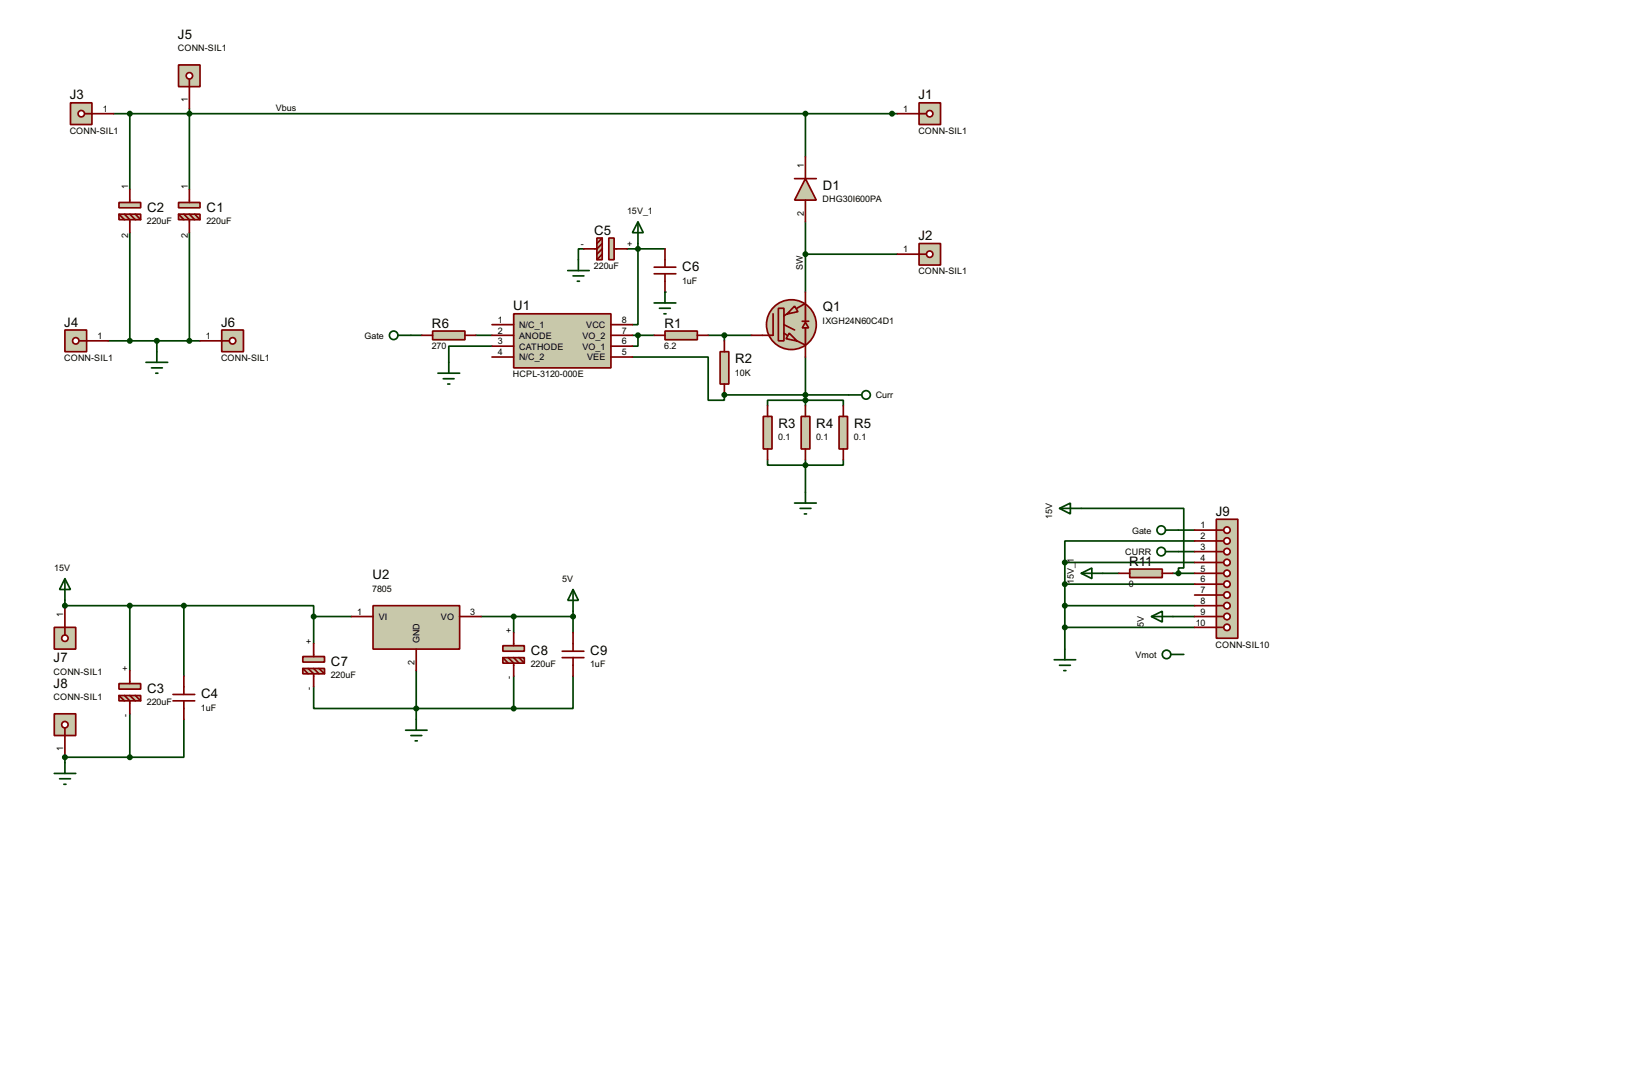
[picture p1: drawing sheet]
<svg xmlns="http://www.w3.org/2000/svg" width="383mm" height="256mm" viewBox="0 0 383 256" stroke-linecap="round" stroke-linejoin="round" font-family="sans-serif">
<g fill="none" stroke="#004000" stroke-width=".4">
<path d="M26.7 26.7h162.6v10.2M30.5 26.7v17.8M44.5 25.5v19M30.5 54.7v25.4M44.5 54.7v25.4M189.3 52.1v16.5M189.3 59.7h21.6M148.6 78.8h5.1M149.9 78.8v2.5h-1.3M166.4 78.8h10.2M170.2 78.8v1.3M25.5 80.1h21.5"/>
<path d="M36.9 80.1v2.5M180.4 95.3v-1.3h17.8v1.3M189.3 83.9v11.4M180.4 108v1.3h17.8v-1.3M189.3 108v7.6M15.3 141v1.3"/>
</g>
<circle cx="15.3" cy="142.3" r=".2" fill="#004000"/>
<path d="M15.3 177.9v1.2" fill="none" stroke="#004000" stroke-width=".4"/>
<circle cx="15.3" cy="177.9" r=".2" fill="#004000"/>
<path d="M137.2 58.5h-1.3v2.5M147.4 58.5h8.9M149.9 57.2v19.1h-1.3M15.3 142.3h15.2v15.2M15.3 177.9h15.2M30.5 167.7v10.2M43.2 169v8.9h-12.7" fill="none" stroke="#004000" stroke-width=".4"/>
<circle cx="156.3" cy="68.6" r=".2" fill="#004000"/>
<g fill="none" stroke="#004000" stroke-width=".4">
<path d="M189.3 26.7h21.6M96.6 78.8h2.5M111.8 78.8h3.8M115.6 81.3h-10.1v3.8M170.2 92.8h29.2M250.2 132.1h30.5M250.2 132.1v20.4M250.2 137.2h30.5M276.9 124.5h3.8M276.9 129.6h3.8M280.7 127.1h-30.5v5M30.5 142.3h12.7"/>
<path d="M43.2 142.3h30.5v2.5M43.2 142.3v16.5M73.7 144.8h8.9M73.7 144.8v6.4M97.8 157.5v11.5M113.1 144.8h21.6M120.7 144.8v3.8M120.7 158.8v7.6M134.7 158.8v7.6h-14M134.7 143.6v5M250.2 142.3h30.5M250.2 147.4h30.5"/>
<path d="M275.6 144.8h5.1M73.7 161.3v5.1h47"/>
</g>
<circle cx="170.2" cy="92.8" r=".2" fill="#004000"/>
<path d="M148.6 83.9h17.8v10.1h3.8v-1.2M254.1 119.4h24.1v14h-1.3v1.3M259.1 134.7h3.8M275.6 134.7h5.1" fill="none" stroke="#004000" stroke-width=".4"/>
<circle cx="185.9" cy="76.3" r="5.9" fill="#c8c8aa" stroke="#800000" stroke-width=".4"/>
<path d="M186.7 71.9l.8 1.3-2.6 .6z" fill="none" stroke="#800000" stroke-width=".4"/>
<path d="M182.9 72.4h1.3v7.7h-1.3z" fill="#c8c8aa" stroke="#800000" stroke-width=".4"/>
<path d="M181.7 73.7v5.1h-2.6" fill="none" stroke="#800000" stroke-width=".4"/>
<path d="M189.3 75.7l.7 1.3h-1.5z" fill="#c8c8aa" stroke="#800000" stroke-width=".4"/>
<path d="M186.7 42h5.1M176.6 78.8h2.5M184.2 78.3l.8 .5M184.2 76.3l2.5 1.2M185 73.7l-.8 .5M185.5 78.3l1.8 1.8-2.6-.5zM188.5 75.5h1.5M189 71.4l-1.7 1M189.3 68.6v6.9M189.3 77v6.9M187.3 80.1l2 1" fill="none" stroke="#800000" stroke-width=".4"/>
<path d="M189.3 42l2.5 5h-5.1z" fill="#c8c8aa" stroke="#800000" stroke-width=".4"/>
<path d="M189.3 36.9v5.1M189.3 47v5.1" fill="none" stroke="#800000" stroke-width=".4"/>
<path d="M186.7 118.2h5.1M188 119.4h2.6M189.3 115.6v2.6M189 120.7h.5" fill="none" stroke="#004000" stroke-width=".4"/>
<path d="M120.7 73.7h22.9v12.7h-22.9z" fill-rule="evenodd" fill="#c8c8aa" stroke="#800000" stroke-width=".4"/>
<path d="M115.6 76.3h5.1M115.6 78.8h5.1M143.6 76.3h5M143.6 78.8h5M115.6 81.3h5.1M115.6 83.9h5.1M143.6 81.3h5M143.6 83.9h5" fill="none" stroke="#800000" stroke-width=".4"/>
<path d="M156.3 77.8h7.6v2h-7.6z" fill="#c8c8aa" stroke="#800000" stroke-width=".4"/>
<path d="M153.7 78.8h2.6M163.9 78.8h2.5" fill="none" stroke="#800000" stroke-width=".4"/>
<circle cx="149.9" cy="78.8" r=".5" fill="#004000" stroke="#004000" stroke-width=".4"/>
<path d="M216 24.2h5v5.1h-5z" fill="#c8c8aa" stroke="#800000" stroke-width=".4"/>
<path d="M216 26.7h1.7" fill="none" stroke="#800000" stroke-width=".4"/>
<circle cx="218.4" cy="26.7" r=".75" fill="#feffff" stroke="#800000" stroke-width=".4"/>
<path d="M210.9 26.7h5.1" fill="none" stroke="#800000" stroke-width=".4"/>
<path d="M216 57.2h5v5.1h-5z" fill="#c8c8aa" stroke="#800000" stroke-width=".4"/>
<path d="M216 59.7h1.7" fill="none" stroke="#800000" stroke-width=".4"/>
<circle cx="218.4" cy="59.7" r=".75" fill="#feffff" stroke="#800000" stroke-width=".4"/>
<path d="M210.9 59.7h5.1" fill="none" stroke="#800000" stroke-width=".4"/>
<g fill="#004000" stroke="#004000" stroke-width=".4">
<circle cx="189.2" cy="59.7" r=".5"/>
<circle cx="189.2" cy="26.7" r=".5"/>
</g>
<path d="M169.2 82.6h2.1v7.6h-2.1z" fill="#c8c8aa" stroke="#800000" stroke-width=".4"/>
<path d="M170.2 80.1v2.5M170.2 90.2v2.6" fill="none" stroke="#800000" stroke-width=".4"/>
<path d="M179.4 97.8h2v7.7h-2z" fill="#c8c8aa" stroke="#800000" stroke-width=".4"/>
<path d="M180.4 95.3v2.5M180.4 105.5v2.5" fill="none" stroke="#800000" stroke-width=".4"/>
<path d="M188.3 97.8h2v7.7h-2z" fill="#c8c8aa" stroke="#800000" stroke-width=".4"/>
<path d="M189.3 95.3v2.5M189.3 105.5v2.5" fill="none" stroke="#800000" stroke-width=".4"/>
<path d="M197.2 97.8h2v7.7h-2z" fill="#c8c8aa" stroke="#800000" stroke-width=".4"/>
<path d="M198.2 95.3v2.5M198.2 105.5v2.5" fill="none" stroke="#800000" stroke-width=".4"/>
<g fill="#004000" stroke="#004000" stroke-width=".4">
<circle cx="189.2" cy="109.3" r=".5"/>
<circle cx="189.2" cy="94" r=".5"/>
<circle cx="189.2" cy="92.8" r=".5"/>
<circle cx="170.2" cy="78.8" r=".5"/>
</g>
<g fill="#c8c8aa" stroke="#800000" stroke-width=".4">
<path d="M42 47.6h5v1.2h-5z"/>
<path d="M42 50.3h5v1.3h-5z"/>
</g>
<path d="M42 50.3l1.2 1.3M43.2 50.3l1.3 1.3v3.1M44.5 44.5v3.1M44.5 50.3l1.3 1.3M45.8 50.3l1.2 1.3" fill="none" stroke="#800000" stroke-width=".4"/>
<g fill="#c8c8aa" stroke="#800000" stroke-width=".4">
<path d="M28 47.6h5.1v1.2h-5.1z"/>
<path d="M28 50.3h5.1v1.3h-5.1z"/>
</g>
<path d="M28 50.3l1.3 1.3M29.3 50.3l1.2 1.3v3.1M30.5 44.5v3.1M30.5 50.3l1.3 1.3M31.8 50.3l1.3 1.3" fill="none" stroke="#800000" stroke-width=".4"/>
<g fill="#004000" stroke="#004000" stroke-width=".4">
<circle cx="44.5" cy="26.7" r=".5"/>
<circle cx="36.8" cy="80.1" r=".5"/>
</g>
<path d="M34.3 85.1h5.1M35.6 86.4h2.6M36.6 87.7h.5M36.9 82.6v2.5" fill="none" stroke="#004000" stroke-width=".4"/>
<path d="M16.6 24.2h5v5.1h-5z" fill="#c8c8aa" stroke="#800000" stroke-width=".4"/>
<path d="M19.9 26.7h1.7" fill="none" stroke="#800000" stroke-width=".4"/>
<circle cx="19.1" cy="26.7" r=".75" fill="#feffff" stroke="#800000" stroke-width=".4"/>
<path d="M21.6 26.7h5.1" fill="none" stroke="#800000" stroke-width=".4"/>
<circle cx="30.5" cy="26.7" r=".5" fill="#004000" stroke="#004000" stroke-width=".4"/>
<path d="M15.3 77.5h5.1v5.1h-5.1z" fill="#c8c8aa" stroke="#800000" stroke-width=".4"/>
<path d="M18.6 80.1h1.8" fill="none" stroke="#800000" stroke-width=".4"/>
<circle cx="17.8" cy="80.1" r=".75" fill="#feffff" stroke="#800000" stroke-width=".4"/>
<path d="M20.4 80.1h5.1" fill="none" stroke="#800000" stroke-width=".4"/>
<circle cx="30.5" cy="80.1" r=".5" fill="#004000" stroke="#004000" stroke-width=".4"/>
<path d="M42 15.3h5v5.1h-5z" fill="#c8c8aa" stroke="#800000" stroke-width=".4"/>
<path d="M44.5 18.6v1.8" fill="none" stroke="#800000" stroke-width=".4"/>
<circle cx="44.5" cy="17.8" r=".75" fill="#feffff" stroke="#800000" stroke-width=".4"/>
<path d="M44.5 20.4v5.1" fill="none" stroke="#800000" stroke-width=".4"/>
<path d="M52.1 77.5h5.1v5.1h-5.1z" fill="#c8c8aa" stroke="#800000" stroke-width=".4"/>
<path d="M52.1 80.1h1.8" fill="none" stroke="#800000" stroke-width=".4"/>
<circle cx="54.6" cy="80.1" r=".75" fill="#feffff" stroke="#800000" stroke-width=".4"/>
<path d="M47 80.1h5.1" fill="none" stroke="#800000" stroke-width=".4"/>
<circle cx="44.5" cy="80.1" r=".5" fill="#004000" stroke="#004000" stroke-width=".4"/>
<path d="M12.8 147.4h5v5.1h-5z" fill="#c8c8aa" stroke="#800000" stroke-width=".4"/>
<path d="M15.3 147.4v1.8" fill="none" stroke="#800000" stroke-width=".4"/>
<circle cx="15.2" cy="149.9" r=".75" fill="#feffff" stroke="#800000" stroke-width=".4"/>
<path d="M15.3 142.3v5.1" fill="none" stroke="#800000" stroke-width=".4"/>
<path d="M12.8 167.7h5v5.1h-5z" fill="#c8c8aa" stroke="#800000" stroke-width=".4"/>
<path d="M15.3 171v1.8" fill="none" stroke="#800000" stroke-width=".4"/>
<circle cx="15.2" cy="170.2" r=".75" fill="#feffff" stroke="#800000" stroke-width=".4"/>
<path d="M15.3 172.8v5.1" fill="none" stroke="#800000" stroke-width=".4"/>
<path d="M15.3 135.9l1.3 2.6h-2.6zM15.3 135.9v5.1M15.3 179.1v2.6M12.8 181.7h5M14 182.9h2.6M15 184.2h.5" fill="none" stroke="#004000" stroke-width=".4"/>
<g fill="#c8c8aa" stroke="#800000" stroke-width=".4">
<path d="M28 160.6h5.1v1.3h-5.1z"/>
<path d="M28 163.4h5.1v1.2h-5.1z"/>
</g>
<path d="M30.5 157.5v3.1M43.2 158.8v4.3M28 163.4l1.3 1.2M29.3 163.4l1.2 1.2v3.1M30.5 163.4l1.3 1.2M31.8 163.4l1.3 1.2M40.7 164.6h5.1M40.7 163.1h5.1M43.2 164.6v4.4" fill="none" stroke="#800000" stroke-width=".4"/>
<g fill="#004000" stroke="#004000" stroke-width=".4">
<circle cx="15.2" cy="142.3" r=".5"/>
<circle cx="15.2" cy="177.9" r=".5"/>
<circle cx="30.5" cy="142.3" r=".5"/>
<circle cx="30.5" cy="177.9" r=".5"/>
</g>
<path d="M149.9 52.1l1.3 2.6h-2.6zM149.9 52.1v5.1" fill="none" stroke="#004000" stroke-width=".4"/>
<g fill="#c8c8aa" stroke="#800000" stroke-width=".4">
<path d="M143.1 55.9h1.2v5.1h-1.2z"/>
<path d="M140.3 55.9h1.2v5.1h-1.2z"/>
</g>
<path d="M141.5 57.2l-1.2 1.3h-3.1M141.5 59.7l-1.2 1.3M141.5 58.5l-1.2 1.2M141.5 55.9l-1.2 1.3M144.3 58.5h3.1M156.3 58.5v4.3M153.7 64.3h5.1M153.7 62.8h5.1M156.3 64.3v4.3" fill="none" stroke="#800000" stroke-width=".4"/>
<circle cx="149.9" cy="58.5" r=".5" fill="#004000" stroke="#004000" stroke-width=".4"/>
<path d="M133.4 63.6h5.1M134.7 64.8h2.5M135.7 66.1h.5M135.9 61v2.6M153.7 71.2h5.1M155 72.4h2.5M156 73.7h.5M156.3 68.6v2.6" fill="none" stroke="#004000" stroke-width=".4"/>
<path d="M101.7 77.8h7.6v2h-7.6z" fill="#c8c8aa" stroke="#800000" stroke-width=".4"/>
<path d="M99.1 78.8h2.6M109.3 78.8h2.5" fill="none" stroke="#800000" stroke-width=".4"/>
<g fill="none" stroke="#004000" stroke-width=".4">
<path d="M93.5 78.8h3.1M102.9 87.7h5.1M104.2 89h2.5M105.2 90.2h.5M105.5 85.1v2.6"/>
<circle cx="92.5" cy="78.8" r="1"/>
</g>
<path d="M87.7 142.3h20.3v10.2h-20.3z" fill="#c8c8aa" stroke="#800000" stroke-width=".4"/>
<path d="M82.6 144.8h5.1M97.8 152.5v5M108 144.8h5.1" fill="none" stroke="#800000" stroke-width=".4"/>
<g fill="#c8c8aa" stroke="#800000" stroke-width=".4">
<path d="M71.2 154.2h5.1v1.3h-5.1z"/>
<path d="M71.2 157h5.1v1.3h-5.1z"/>
</g>
<path d="M71.2 157l1.2 1.3M72.4 157l1.3 1.3v3M73.7 151.2v3M73.7 157l1.3 1.3M75 157l1.3 1.3" fill="none" stroke="#800000" stroke-width=".4"/>
<g fill="#c8c8aa" stroke="#800000" stroke-width=".4">
<path d="M118.2 151.7h5v1.3h-5z"/>
<path d="M118.2 154.5h5v1.3h-5z"/>
</g>
<path d="M118.2 154.5l1.2 1.3M119.4 154.5l1.3 1.3v3M120.7 148.6v3.1M120.7 154.5l1.3 1.3M122 154.5l1.2 1.3M132.1 153h5.1M132.1 154.5h5.1M134.7 148.6v4.4M134.7 154.5v4.3" fill="none" stroke="#800000" stroke-width=".4"/>
<g fill="#004000" stroke="#004000" stroke-width=".4">
<circle cx="97.8" cy="166.4" r=".5"/>
<circle cx="120.7" cy="144.8" r=".5"/>
<circle cx="120.7" cy="166.4" r=".5"/>
<circle cx="43.2" cy="142.3" r=".5"/>
<circle cx="73.7" cy="144.8" r=".5"/>
<circle cx="134.6" cy="144.8" r=".5"/>
<circle cx="209.6" cy="26.7" r=".5"/>
</g>
<g fill="none" stroke="#004000" stroke-width=".4">
<path d="M199.4 92.8h3.1M134.7 138.5l1.2 2.5h-2.5zM134.7 138.5v5.1M95.3 171.5h5.1M96.6 172.8h2.5M97.6 174h.5M97.8 169v2.5"/>
<circle cx="203.5" cy="92.8" r="1"/>
</g>
<path d="M285.8 122h5.1v27.9h-5.1z" fill="#c8c8aa" stroke="#800000" stroke-width=".4"/>
<path d="M285.8 124.5h1.8" fill="none" stroke="#800000" stroke-width=".4"/>
<circle cx="288.3" cy="124.5" r=".75" fill="#feffff" stroke="#800000" stroke-width=".4"/>
<path d="M285.8 127.1h1.8" fill="none" stroke="#800000" stroke-width=".4"/>
<circle cx="288.3" cy="127.1" r=".75" fill="#feffff" stroke="#800000" stroke-width=".4"/>
<path d="M285.8 129.6h1.8" fill="none" stroke="#800000" stroke-width=".4"/>
<circle cx="288.3" cy="129.6" r=".75" fill="#feffff" stroke="#800000" stroke-width=".4"/>
<path d="M285.8 132.1h1.8" fill="none" stroke="#800000" stroke-width=".4"/>
<circle cx="288.3" cy="132.1" r=".75" fill="#feffff" stroke="#800000" stroke-width=".4"/>
<path d="M285.8 134.7h1.8" fill="none" stroke="#800000" stroke-width=".4"/>
<circle cx="288.3" cy="134.7" r=".75" fill="#feffff" stroke="#800000" stroke-width=".4"/>
<path d="M285.8 137.2h1.8" fill="none" stroke="#800000" stroke-width=".4"/>
<circle cx="288.3" cy="137.2" r=".75" fill="#feffff" stroke="#800000" stroke-width=".4"/>
<path d="M285.8 139.8h1.8" fill="none" stroke="#800000" stroke-width=".4"/>
<circle cx="288.3" cy="139.8" r=".75" fill="#feffff" stroke="#800000" stroke-width=".4"/>
<path d="M285.8 142.3h1.8" fill="none" stroke="#800000" stroke-width=".4"/>
<circle cx="288.3" cy="142.3" r=".75" fill="#feffff" stroke="#800000" stroke-width=".4"/>
<path d="M285.8 144.8h1.8" fill="none" stroke="#800000" stroke-width=".4"/>
<circle cx="288.3" cy="144.8" r=".75" fill="#feffff" stroke="#800000" stroke-width=".4"/>
<path d="M285.8 147.4h1.8" fill="none" stroke="#800000" stroke-width=".4"/>
<circle cx="288.3" cy="147.4" r=".75" fill="#feffff" stroke="#800000" stroke-width=".4"/>
<path d="M280.7 124.5h5.1M280.7 127.1h5.1M280.7 129.6h5.1M280.7 132.1h5.1M280.7 134.7h5.1M280.7 137.2h5.1M280.7 139.8h5.1M280.7 142.3h5.1M280.7 144.8h5.1M280.7 147.4h5.1" fill="none" stroke="#800000" stroke-width=".4"/>
<g fill="none" stroke="#004000" stroke-width=".4">
<path d="M254.1 134.7l2.5-1.3v2.5zM254.1 134.7h5M273.9 124.5h3M273.9 129.6h3M247.7 155h5.1M249 156.3h2.5M250 157.5h.5M250.2 152.5v2.5M270.6 144.8l2.5-1.2v2.5zM270.6 144.8h5M275.1 153.7h3.1"/>
<circle cx="272.8" cy="124.5" r="1"/>
<circle cx="272.8" cy="129.6" r="1"/>
<circle cx="274.1" cy="153.7" r="1"/>
</g>
<g fill="#004000" stroke="#004000" stroke-width=".4">
<circle cx="250.2" cy="132.1" r=".5"/>
<circle cx="250.2" cy="137.2" r=".5"/>
<circle cx="250.2" cy="142.3" r=".5"/>
<circle cx="250.2" cy="147.4" r=".5"/>
<circle cx="170.2" cy="92.8" r=".5"/>
</g>
<path d="M265.5 133.7h7.6v2h-7.6z" fill="#c8c8aa" stroke="#800000" stroke-width=".4"/>
<path d="M262.9 134.7h2.6M273.1 134.7h2.5" fill="none" stroke="#800000" stroke-width=".4"/>
<path d="M249 119.4l2.5-1.2v2.5zM249 119.4h5.1" fill="none" stroke="#004000" stroke-width=".4"/>
<circle cx="276.9" cy="134.7" r=".5" fill="#004000" stroke="#004000" stroke-width=".4"/>
<g font-size="3.5">
<text x="41.8" y="9.1">J5</text>
<text x="16.4" y="23.3">J3</text>
<text x="215.8" y="23.3">J1</text>
<text x="193.3" y="44.7">D1</text>
<text x="34.6" y="49.7">C2</text>
<text x="48.6" y="49.7">C1</text>
<text x="139.6" y="55.1">C5</text>
<text x="215.8" y="56.4">J2</text>
<text x="160.3" y="63.7">C6</text>
<text x="15.1" y="76.7">J4</text>
<text x="52" y="76.7">J6</text>
<text x="101.5" y="76.9">R6</text>
<text x="120.6" y="72.9">U1</text>
<text x="156.1" y="76.9">R1</text>
<text x="193.3" y="73.1">Q1</text>
<text x="172.8" y="85.3">R2</text>
<text x="182.9" y="100.5">R3</text>
<text x="191.8" y="100.5">R4</text>
<text x="200.7" y="100.5">R5</text>
<text x="285.7" y="121.2">J9</text>
<text x="87.5" y="136.1">U2</text>
<text x="265.3" y="132.9">R11</text>
<text x="12.6" y="155.6">J7</text>
<text x="124.8" y="153.9">C8</text>
<text x="138.7" y="153.9">C9</text>
<text x="12.6" y="161.5">J8</text>
<text x="77.8" y="156.4">C7</text>
<text x="34.6" y="162.8">C3</text>
<text x="47.3" y="164">C4</text>
</g>
<g font-size="2.4">
<text x="41.8" y="12">CONN-SIL1</text>
<text x="24.2" y="26.3">1</text>
<text x="44.1" y="24" transform="rotate(-90 44.1 24)">1</text>
<text x="64.8" y="26.1">Vbus</text>
<text x="212.3" y="26.3">1</text>
<text x="16.4" y="31.4">CONN-SIL1</text>
<text x="215.8" y="31.4">CONN-SIL1</text>
<text x="188.9" y="39.4" transform="rotate(-90 188.9 39.4)">1</text>
<text x="30.1" y="44.5" transform="rotate(-90 30.1 44.5)">1</text>
<text x="44.1" y="44.5" transform="rotate(-90 44.1 44.5)">1</text>
<text x="193.3" y="47.6">DHG30I600PA</text>
<text x="34.5" y="52.6">220uF</text>
<text x="48.5" y="52.6">220uF</text>
<text x="147.4" y="50.4">15V_1</text>
<text x="188.9" y="50.7" transform="rotate(-90 188.9 50.7)">2</text>
<text x="30.1" y="55.8" transform="rotate(-90 30.1 55.8)">2</text>
<text x="44.1" y="55.8" transform="rotate(-90 44.1 55.8)">2</text>
<text x="136.5" y="58.1">-</text>
<text x="147.4" y="58.1">+</text>
<text x="212.3" y="59.3">1</text>
<text x="139.6" y="63.2">220uF</text>
<text x="188.7" y="63.5" transform="rotate(-90 188.7 63.5)">SW</text>
<text x="215.8" y="64.5">CONN-SIL1</text>
<text x="160.3" y="66.6">1uF</text>
<text x="117" y="75.8">1</text>
<text x="122" y="77.1">N/C_1</text>
<text x="137.7" y="77.1">VCC</text>
<text x="146.1" y="75.8">8</text>
<text x="193.3" y="76">IXGH24N60C4D1</text>
<text x="22.9" y="79.7">1</text>
<text x="48.4" y="79.7">1</text>
<text x="85.6" y="79.6">Gate</text>
<text x="101.5" y="82">270</text>
<text x="117" y="78.3">2</text>
<text x="117" y="80.9">3</text>
<text x="117" y="83.5">4</text>
<text x="122" y="79.6">ANODE</text>
<text x="122" y="82.1">CATHODE</text>
<text x="136.8" y="79.6">VO_2</text>
<text x="136.8" y="82.1">VO_1</text>
<text x="146.1" y="78.3">7</text>
<text x="146.1" y="80.9">6</text>
<text x="146.1" y="83.5">5</text>
<text x="156.1" y="82">6.2</text>
<text x="15.1" y="84.8">CONN-SIL1</text>
<text x="51.9" y="84.8">CONN-SIL1</text>
<text x="120.5" y="88.6">HCPL-3120-000E</text>
<text x="122" y="84.7">N/C_2</text>
<text x="137.9" y="84.7">VEE</text>
<text x="172.7" y="88.2">10K</text>
<text x="205.8" y="93.6">Curr</text>
<text x="182.9" y="103.5">0.1</text>
<text x="191.8" y="103.5">0.1</text>
<text x="200.7" y="103.5">0.1</text>
<text x="247.2" y="122" transform="rotate(-90 247.2 122)">15V</text>
<text x="266" y="125.3">Gate</text>
<text x="282.1" y="124.1">1</text>
<text x="264.4" y="130.4">CURR</text>
<text x="282.1" y="126.7">2</text>
<text x="282.1" y="129.2">3</text>
<text x="282.1" y="131.7">4</text>
<text x="12.8" y="134.2">15V</text>
<text x="132.1" y="136.7">5V</text>
<text x="252.3" y="137.2" transform="rotate(-90 252.3 137.2)">15V_1</text>
<text x="265.3" y="137.9">0</text>
<text x="282.1" y="134.3">5</text>
<text x="282.1" y="136.8">6</text>
<text x="87.5" y="139">7805</text>
<text x="282.1" y="139.4">7</text>
<text x="282.1" y="141.9">8</text>
<text x="14.9" y="144.8" transform="rotate(-90 14.9 144.8)">1</text>
<text x="84" y="144.4">1</text>
<text x="89" y="145.6">VI</text>
<text x="103.6" y="145.6">VO</text>
<text x="110.5" y="144.4">3</text>
<text x="120.3" y="148.6" transform="rotate(-90 120.3 148.6)">+</text>
<text x="268.8" y="147.3" transform="rotate(-90 268.8 147.3)">5V</text>
<text x="281" y="147">10</text>
<text x="282.1" y="144.4">9</text>
<text x="73.3" y="151.2" transform="rotate(-90 73.3 151.2)">+</text>
<text x="98.6" y="151.1" transform="rotate(-90 98.6 151.1)">GND</text>
<text x="266.8" y="154.5">Vmot</text>
<text x="285.6" y="152.1">CONN-SIL10</text>
<text x="12.6" y="158.5">CONN-SIL1</text>
<text x="30.1" y="157.5" transform="rotate(-90 30.1 157.5)">+</text>
<text x="77.7" y="159.3">220uF</text>
<text x="97.4" y="156.1" transform="rotate(-90 97.4 156.1)">2</text>
<text x="120.3" y="159.5" transform="rotate(-90 120.3 159.5)">-</text>
<text x="124.7" y="156.8">220uF</text>
<text x="138.7" y="156.8">1uF</text>
<text x="12.6" y="164.4">CONN-SIL1</text>
<text x="34.5" y="165.7">220uF</text>
<text x="47.2" y="167">1uF</text>
<text x="73.3" y="162" transform="rotate(-90 73.3 162)">-</text>
<text x="30.1" y="168.4" transform="rotate(-90 30.1 168.4)">-</text>
<text x="14.8" y="176.5" transform="rotate(-90 14.8 176.5)">1</text>
</g>
</svg>
